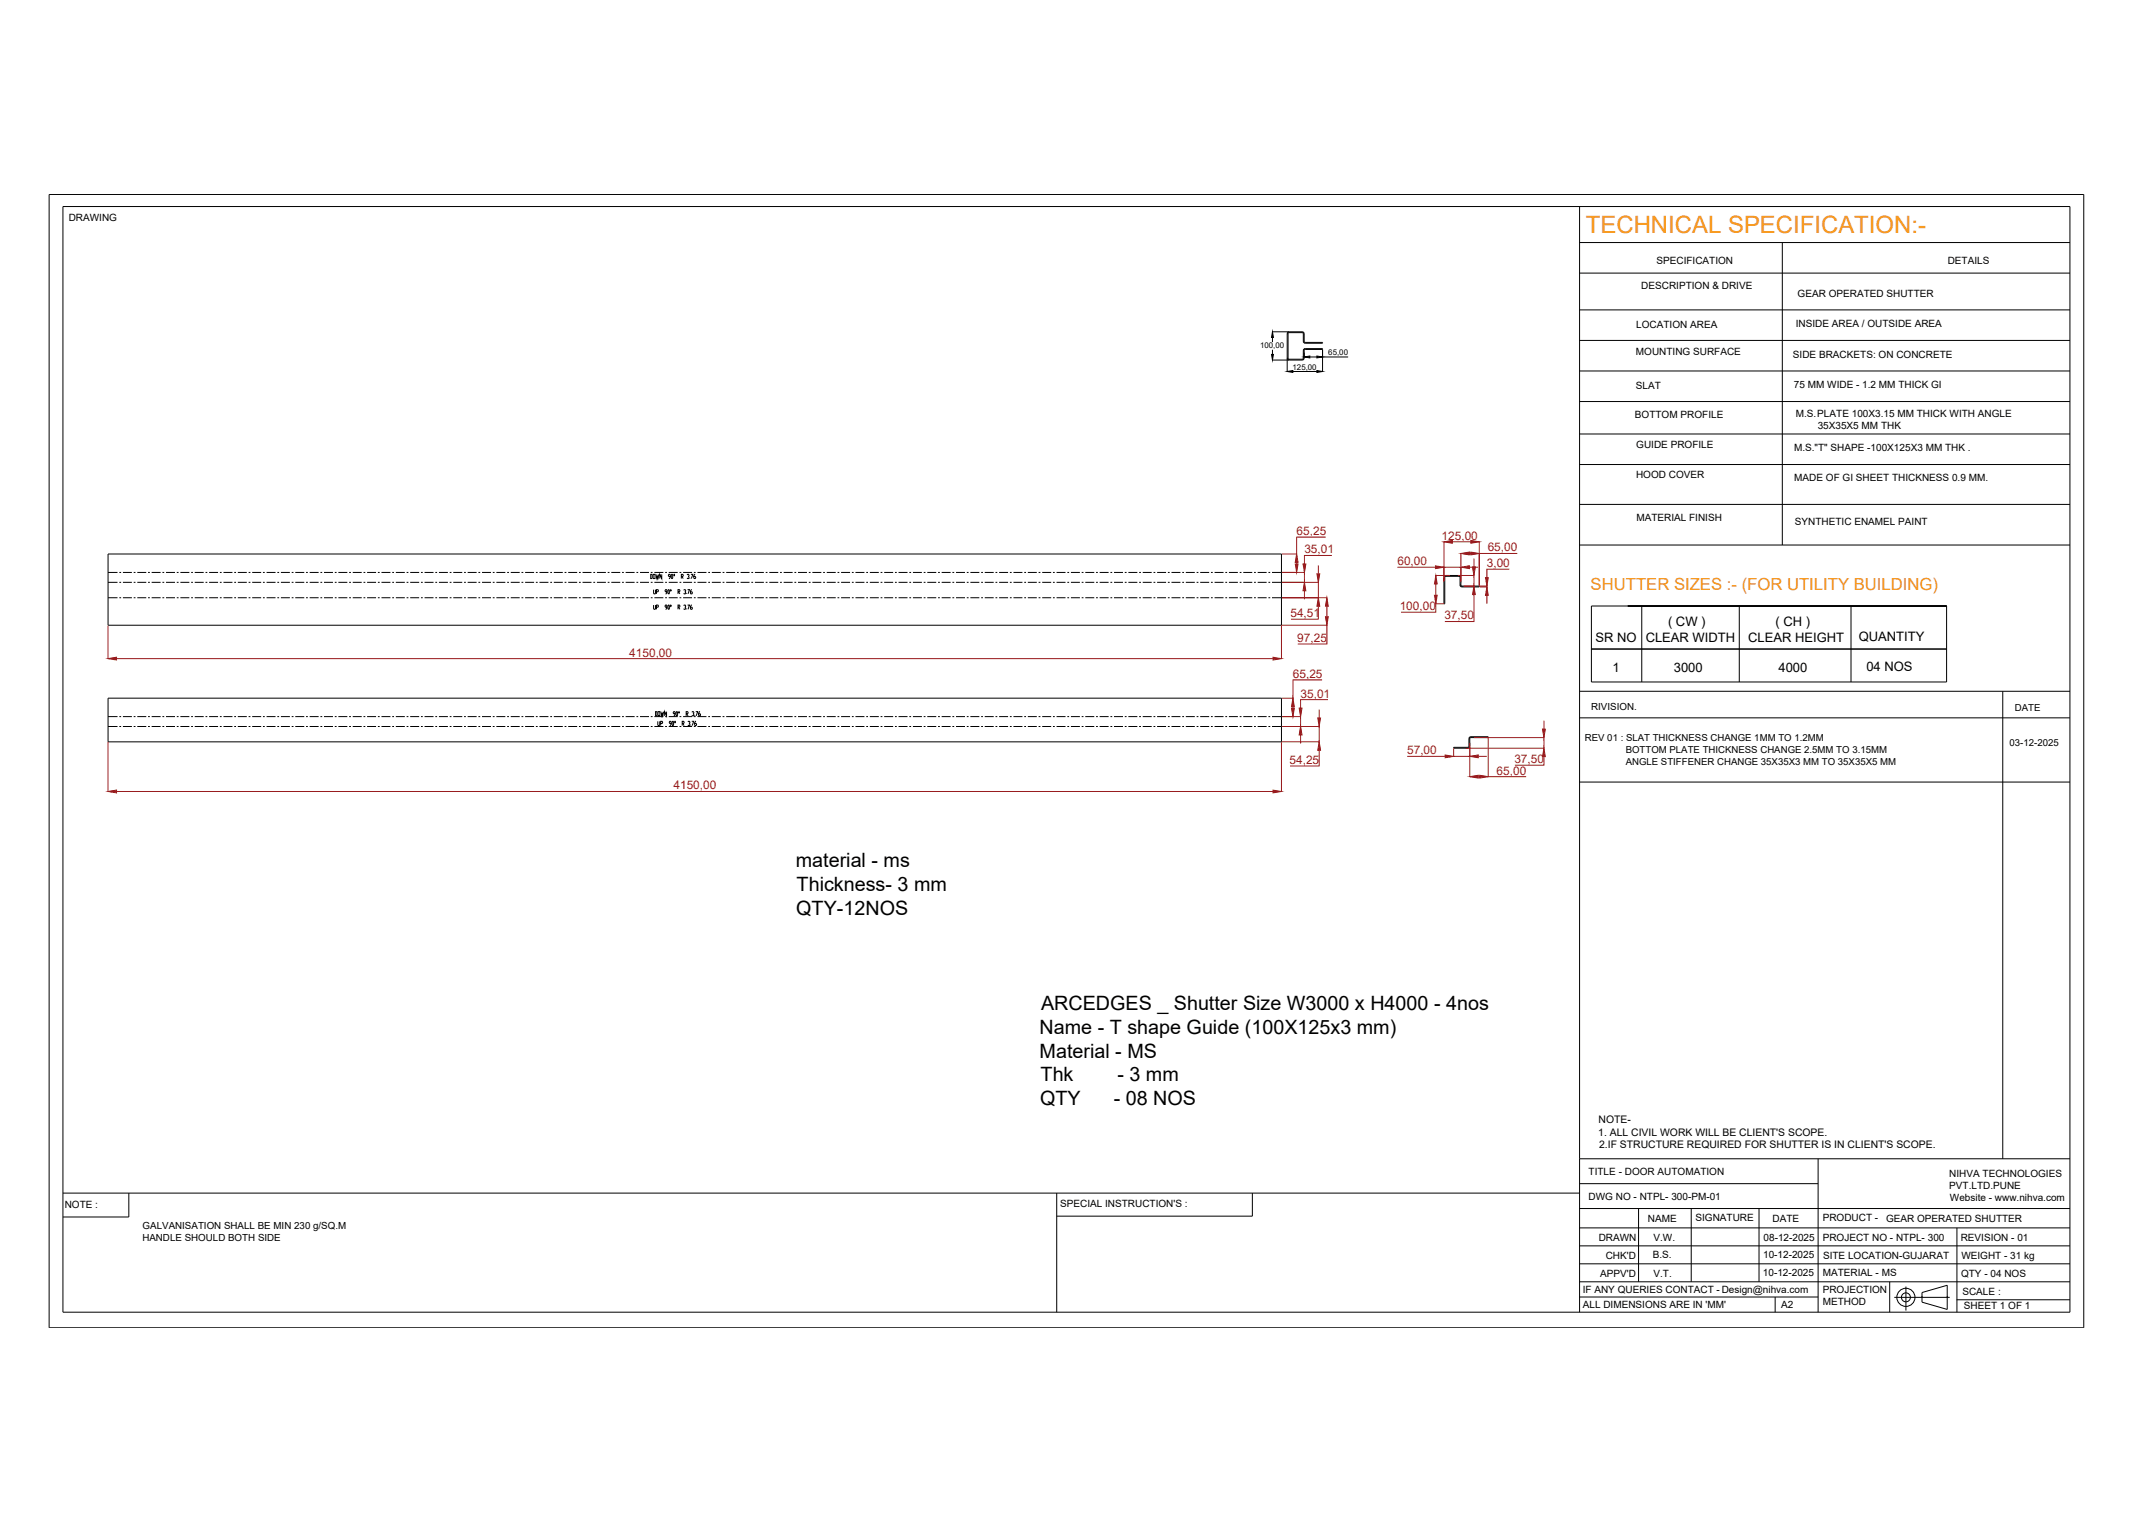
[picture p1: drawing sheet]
<svg xmlns="http://www.w3.org/2000/svg" width="841mm" height="594mm" viewBox="0 0 841 594" stroke-linecap="round" stroke-linejoin="round" font-family="sans-serif">
<!-- layer: 0 -->
<g fill="none" stroke="#000" stroke-width=".39">
<path d="M19.2 75.9h794v442.4h-794zM24.6 80.6h783.2v431.6h-783.2zM616.5 80.6v431.6M616.5 94.7h191.3M695.6 94.7v118M616.5 106.6h191.3M496.5 129.5h6.5M496.6 131.7v1.8M496.6 136.5v1.8M502.3 139.8h.4M502.3 130.3h.4M502.3 130.3v9.5"/>
<path d="M502.3 139.9v5.2M502.3 139.8l.3 .5 .5 .2M502.7 139.8l.4 .4M502.7 130.3v9.5M503.1 129.5l-.5 .2-.3 .5M503.1 129.8l-.4 .4M503.1 129.5v.3M503.1 129.5h5.1M503.1 129.8h5.1M508.2 129.8l.4 .4M508.2 129.5l.5 .2 .3 .5M508.2 129.5v.3"/>
<path d="M508.6 133.2l.3 .5 .5 .3M508.6 139.8l-.4 .4M508.6 136.8h.4M508.6 139.8h.4M508.6 130.3v2.9M508.6 136.8v3M508.6 130.3h.4M508.6 133.2h.4M509 133.2l.4 .4M509 139.8l-.3 .5-.5 .2M509 130.3v2.9M509 136.8v3"/>
<path d="M509.4 136.1l-.5 .2-.3 .5M509.4 136.4l-.4 .4M509.4 133.6v.4M509.4 136.1v.3M509.4 133.6h6.7v.4h-6.7M509.4 136.1h6.7v.3h-6.7M511.2 139.3h2.7M516.1 136.5v8.6M516.1 139.3h10M616.5 121h191.3M616.5 132.9h191.3M496.5 140.5h6.5"/>
<path d="M503.1 140.2v.3M503.1 140.2h5.1M503.1 140.5h5.1M504.6 145h9.3M508.2 140.2v.3M616.5 144.8h191.3M616.5 156.7h191.3M616.5 169.4h191.3M616.5 181.3h191.3M616.5 196.9h191.3M42.2 216.2h457.9v27.8h-457.9zM616.5 212.7h191.3"/>
<path d="M42.2 233.3h3.7M42.2 227.3h3.7M42.2 223.4h3.7M46.6 233.3h.7M46.6 227.3h.7M46.6 223.4h.7M48 233.3h3.5M48 227.3h3.5M48 223.4h3.5M52.2 233.3h.7M52.2 227.3h.7M52.2 223.4h.7"/>
<path d="M53.6 233.3h3.5M53.6 227.3h3.5M53.6 223.4h3.5M57.8 233.3h.7M57.8 227.3h.7M57.8 223.4h.7M59.2 233.3h3.5M59.2 227.3h3.5M59.2 223.4h3.5M63.4 233.3h.7M63.4 227.3h.7M63.4 223.4h.7"/>
<path d="M64.8 233.3h3.5M64.8 227.3h3.5M64.8 223.4h3.5M69 233.3h.7M69 227.3h.7M69 223.4h.7M70.4 233.3h3.5M70.4 227.3h3.5M70.4 223.4h3.5M74.6 233.3h.7M74.6 227.3h.7M74.6 223.4h.7"/>
<path d="M76 233.3h3.5M76 227.3h3.5M76 223.4h3.5M80.2 233.3h.7M80.2 227.3h.7M80.2 223.4h.7M81.6 233.3h3.5M81.6 227.3h3.5M81.6 223.4h3.5M85.8 233.3h.7M85.8 227.3h.7M85.8 223.4h.7"/>
<path d="M87.2 233.3h3.5M87.2 227.3h3.5M87.2 223.4h3.5M91.4 233.3h.7M91.4 227.3h.7M91.4 223.4h.7M92.8 233.3h3.5M92.8 227.3h3.5M92.8 223.4h3.5M97 233.3h.7M97 227.3h.7M97 223.4h.7"/>
<path d="M98.4 233.3h3.5M98.4 227.3h3.5M98.4 223.4h3.5M102.6 233.3h.7M102.6 227.3h.7M102.6 223.4h.7M104 233.3h3.5M104 227.3h3.5M104 223.4h3.5M108.2 233.3h.7M108.2 227.3h.7M108.2 223.4h.7"/>
<path d="M109.6 233.3h3.5M109.6 227.3h3.5M109.6 223.4h3.5M113.8 233.3h.7M113.8 227.3h.7M113.8 223.4h.7M115.2 233.3h3.5M115.2 227.3h3.5M115.2 223.4h3.5M119.4 233.3h.7M119.4 227.3h.7M119.4 223.4h.7"/>
<path d="M120.8 233.3h3.6M120.8 227.3h3.6M120.8 223.4h3.6M125 233.3h.7M125 227.3h.7M125 223.4h.7M126.4 233.3h3.5M126.4 227.3h3.5M126.4 223.4h3.5M130.7 233.3h.7M130.7 227.3h.7M130.7 223.4h.7"/>
<path d="M132.1 233.3h3.5M132.1 227.3h3.5M132.1 223.4h3.5M136.3 233.3h.7M136.3 227.3h.7M136.3 223.4h.7M137.7 233.3h3.5M137.7 227.3h3.5M137.7 223.4h3.5M141.9 233.3h.7M141.9 227.3h.7M141.9 223.4h.7"/>
<path d="M143.3 233.3h3.5M143.3 227.3h3.5M143.3 223.4h3.5M147.5 233.3h.7M147.5 227.3h.7M147.5 223.4h.7M148.9 233.3h3.5M148.9 227.3h3.5M148.9 223.4h3.5M153.1 233.3h.7M153.1 227.3h.7M153.1 223.4h.7"/>
<path d="M154.5 233.3h3.5M154.5 227.3h3.5M154.5 223.4h3.5M158.7 233.3h.7M158.7 227.3h.7M158.7 223.4h.7M160.1 233.3h3.5M160.1 227.3h3.5M160.1 223.4h3.5M164.3 233.3h.7M164.3 227.3h.7M164.3 223.4h.7"/>
<path d="M165.7 233.3h3.5M165.7 227.3h3.5M165.7 223.4h3.5M169.9 233.3h.7M169.9 227.3h.7M169.9 223.4h.7M171.3 233.3h3.5M171.3 227.3h3.5M171.3 223.4h3.5M175.5 233.3h.7M175.5 227.3h.7M175.5 223.4h.7"/>
<path d="M176.9 233.3h3.5M176.9 227.3h3.5M176.9 223.4h3.5M181.1 233.3h.7M181.1 227.3h.7M181.1 223.4h.7M182.5 233.3h3.5M182.5 227.3h3.5M182.5 223.4h3.5M186.7 233.3h.7M186.7 227.3h.7M186.7 223.4h.7"/>
<path d="M188.1 233.3h3.5M188.1 227.3h3.5M188.1 223.4h3.5M192.3 233.3h.7M192.3 227.3h.7M192.3 223.4h.7M193.7 233.3h3.5M193.7 227.3h3.5M193.7 223.4h3.5M197.9 233.3h.7M197.9 227.3h.7M197.9 223.4h.7"/>
<path d="M199.3 233.3h3.5M199.3 227.3h3.5M199.3 223.4h3.5M203.5 233.3h.7M203.5 227.3h.7M203.5 223.4h.7M204.9 233.3h3.5M204.9 227.3h3.5M204.9 223.4h3.5M209.1 233.3h.7M209.1 227.3h.7M209.1 223.4h.7"/>
<path d="M210.5 233.3h3.5M210.5 227.3h3.5M210.5 223.4h3.5M214.7 233.3h.7M214.7 227.3h.7M214.7 223.4h.7M216.1 233.3h3.5M216.1 227.3h3.5M216.1 223.4h3.5M220.3 233.3h.7M220.3 227.3h.7M220.3 223.4h.7"/>
<path d="M221.7 233.3h3.6M221.7 227.3h3.6M221.7 223.4h3.6M226 233.3h.6M226 227.3h.6M226 223.4h.6M227.3 233.3h3.6M227.3 227.3h3.6M227.3 223.4h3.6M231.6 233.3h.7M231.6 227.3h.7M231.6 223.4h.7"/>
<path d="M233 233.3h3.5M233 227.3h3.5M233 223.4h3.5M237.2 233.3h.7M237.2 227.3h.7M237.2 223.4h.7M238.6 233.3h3.5M238.6 227.3h3.5M238.6 223.4h3.5M242.8 233.3h.7M242.8 227.3h.7M242.8 223.4h.7"/>
<path d="M244.2 233.3h3.5M244.2 227.3h3.5M244.2 223.4h3.5M248.4 233.3h.7M248.4 227.3h.7M248.4 223.4h.7M249.8 233.3h3.5M249.8 227.3h3.5M249.8 223.4h3.5M253.8 224.2l.7 .3v1.1l-.7 .2M254 224.2v1.6M254 233.3h.7"/>
<path d="M254 227.3h.7M254 223.4h.7M254.9 224.2h.7v1.6h-.7zM255.1 236.2l.2 1.6 .5-.2v-1.4M255.1 230.2l.2 1.6 .5-.3v-1.3M255.4 233.3h3.5M255.4 227.3h3.5M255.4 223.4h3.5M256 224.2l.4 1.6 .2-.8 .2 .8 .3-1.6M256.2 237l.7-.3-.1-.5h-.6v1.6M256.2 231l.7-.3-.1-.5h-.6v1.6M258.3 224.2v1.6l-.8-1.6v1.6"/>
<path d="M259.6 233.3h.7M259.6 227.3h.7M259.6 223.4h.7M260.3 237h-.6v-.8l.6 .2v.9l-.6 .5M260.3 231h-.6v-.8l.6 .2v.9l-.6 .5M260.9 236.2l.3 .2-.1 1.4-.4-.2zM260.9 230.2l.3 .2-.1 1.4-.4-.3zM261 233.3h3.5M261 227.3h3.5M261 223.4h3.5M261.6 225l-.7-.3 .1-.5 .6 .3v.8l-.6 .5M261.8 236.2v.5z"/>
<path d="M261.8 230.2v.5zM262.2 224.2l.3 .3-.2 1.3-.3-.2zM263.1 224.2v.5zM264.6 237h.6v-.8h-.6v1.6M264.6 231h.6v-.8h-.6v1.6M264.8 237l.5 .8M264.8 231l.5 .8M265.2 233.3h.7M265.2 227.3h.7M265.2 223.4h.7M265.9 225l.7-.3-.1-.5h-.6v1.6M266.1 225l.5 .8"/>
<path d="M266.6 233.3h3.5M266.6 227.3h3.5M266.6 223.4h3.5M266.8 236.4l.2-.2 .6 .2-.4 .6M266.8 230.4l.6-.2 .2 .5-.4 .3M267.4 237v.8l-.6-.2M267.4 231v.8l-.6-.3M268 231.5v.3M268 237.6v.2M268.1 224.5l.2-.3 .6 .3-.4 .5M268.3 236.2h.8l-.6 1.6M268.3 230.2h.8l-.6 1.6"/>
<path d="M268.7 225v.8l-.6-.2M269.3 225.6v.2M269.6 224.2h.8l-.6 1.6M270 236.2l-.6 .5v.9l.6 .2 .2-.5-.8-.3M270 230.2l-.6 .5v.8l.6 .3 .2-.5-.8-.3M270.8 233.3h.7M270.8 227.3h.7M270.8 223.4h.7M271.3 224.2l-.6 .5v.9l.6 .2 .2-.5-.8-.3M272.2 233.3h3.5M272.2 227.3h3.5M272.2 223.4h3.5"/>
<path d="M276.4 233.3h.7M276.4 227.3h.7M276.4 223.4h.7M277.8 233.3h3.5M277.8 227.3h3.5M277.8 223.4h3.5M282 233.3h.7M282 227.3h.7M282 223.4h.7M283.4 233.3h3.5M283.4 227.3h3.5M283.4 223.4h3.5"/>
<path d="M287.6 233.3h.7M287.6 227.3h.7M287.6 223.4h.7M289 233.3h3.5M289 227.3h3.5M289 223.4h3.5M293.2 233.3h.7M293.2 227.3h.7M293.2 223.4h.7M294.6 233.3h3.5M294.6 227.3h3.5M294.6 223.4h3.5"/>
<path d="M298.8 233.3h.7M298.8 227.3h.7M298.8 223.4h.7M300.2 233.3h3.5M300.2 227.3h3.5M300.2 223.4h3.5M304.4 233.3h.7M304.4 227.3h.7M304.4 223.4h.7M305.8 233.3h3.5M305.8 227.3h3.5M305.8 223.4h3.5"/>
<path d="M310 233.3h.7M310 227.3h.7M310 223.4h.7M311.4 233.3h3.5M311.4 227.3h3.5M311.4 223.4h3.5M315.6 233.3h.7M315.6 227.3h.7M315.6 223.4h.7M317 233.3h3.5M317 227.3h3.5M317 223.4h3.5"/>
<path d="M321.2 233.3h.7M321.2 227.3h.7M321.2 223.4h.7M322.7 233.3h3.5M322.7 227.3h3.5M322.7 223.4h3.5M326.9 233.3h.7M326.9 227.3h.7M326.9 223.4h.7M328.2 233.3h3.6M328.2 227.3h3.6M328.2 223.4h3.6"/>
<path d="M332.5 233.3h.7M332.5 227.3h.7M332.5 223.4h.7M333.9 233.3h3.5M333.9 227.3h3.5M333.9 223.4h3.5M338.1 233.3h.7M338.1 227.3h.7M338.1 223.4h.7M339.5 233.3h3.5M339.5 227.3h3.5M339.5 223.4h3.5"/>
<path d="M343.7 233.3h.7M343.7 227.3h.7M343.7 223.4h.7M345.1 233.3h3.5M345.1 227.3h3.5M345.1 223.4h3.5M349.3 233.3h.7M349.3 227.3h.7M349.3 223.4h.7M350.7 233.3h3.5M350.7 227.3h3.5M350.7 223.4h3.5"/>
<path d="M354.9 233.3h.7M354.9 227.3h.7M354.9 223.4h.7M356.3 233.3h3.5M356.3 227.3h3.5M356.3 223.4h3.5M360.5 233.3h.7M360.5 227.3h.7M360.5 223.4h.7M361.9 233.3h3.5M361.9 227.3h3.5M361.9 223.4h3.5"/>
<path d="M366.1 233.3h.7M366.1 227.3h.7M366.1 223.4h.7M367.5 233.3h3.5M367.5 227.3h3.5M367.5 223.4h3.5M371.7 233.3h.7M371.7 227.3h.7M371.7 223.4h.7M373.1 233.3h3.5M373.1 227.3h3.5M373.1 223.4h3.5"/>
<path d="M377.3 233.3h.7M377.3 227.3h.7M377.3 223.4h.7M378.7 233.3h3.5M378.7 227.3h3.5M378.7 223.4h3.5M382.9 233.3h.7M382.9 227.3h.7M382.9 223.4h.7M384.3 233.3h3.5M384.3 227.3h3.5M384.3 223.4h3.5"/>
<path d="M388.5 233.3h.7M388.5 227.3h.7M388.5 223.4h.7M389.9 233.3h3.5M389.9 227.3h3.5M389.9 223.4h3.5M394.1 233.3h.7M394.1 227.3h.7M394.1 223.4h.7M395.5 233.3h3.5M395.5 227.3h3.5M395.5 223.4h3.5"/>
<path d="M399.7 233.3h.7M399.7 227.3h.7M399.7 223.4h.7M401.1 233.3h3.5M401.1 227.3h3.5M401.1 223.4h3.5M405.3 233.3h.7M405.3 227.3h.7M405.3 223.4h.7M406.7 233.3h3.5M406.7 227.3h3.5M406.7 223.4h3.5"/>
<path d="M410.9 233.3h.7M410.9 227.3h.7M410.9 223.4h.7M412.3 233.3h3.5M412.3 227.3h3.5M412.3 223.4h3.5M416.5 233.3h.7M416.5 227.3h.7M416.5 223.4h.7M417.9 233.3h3.5M417.9 227.3h3.5M417.9 223.4h3.5"/>
<path d="M422.1 233.3h.7M422.1 227.3h.7M422.1 223.4h.7M423.6 233.3h3.5M423.6 227.3h3.5M423.6 223.4h3.5M427.8 233.3h.7M427.8 227.3h.7M427.8 223.4h.7M429.2 233.3h3.5M429.2 227.3h3.5M429.2 223.4h3.5"/>
<path d="M433.4 233.3h.7M433.4 227.3h.7M433.4 223.4h.7M434.8 233.3h3.5M434.8 227.3h3.5M434.8 223.4h3.5M439 233.3h.7M439 227.3h.7M439 223.4h.7M440.4 233.3h3.5M440.4 227.3h3.5M440.4 223.4h3.5"/>
<path d="M444.6 233.3h.7M444.6 227.3h.7M444.6 223.4h.7M446 233.3h3.5M446 227.3h3.5M446 223.4h3.5M450.2 233.3h.7M450.2 227.3h.7M450.2 223.4h.7M451.6 233.3h3.5M451.6 227.3h3.5M451.6 223.4h3.5"/>
<path d="M455.8 233.3h.7M455.8 227.3h.7M455.8 223.4h.7M457.2 233.3h3.5M457.2 227.3h3.5M457.2 223.4h3.5M461.4 233.3h.7M461.4 227.3h.7M461.4 223.4h.7M462.8 233.3h3.5M462.8 227.3h3.5M462.8 223.4h3.5"/>
<path d="M467 233.3h.7M467 227.3h.7M467 223.4h.7M468.4 233.3h3.5M468.4 227.3h3.5M468.4 223.4h3.5M472.6 233.3h.7M472.6 227.3h.7M472.6 223.4h.7M474 233.3h3.5M474 227.3h3.5M474 223.4h3.5"/>
<path d="M478.2 233.3h.7M478.2 227.3h.7M478.2 223.4h.7M479.6 233.3h3.5M479.6 227.3h3.5M479.6 223.4h3.5M483.8 233.3h.7M483.8 227.3h.7M483.8 223.4h.7M485.2 233.3h3.5M485.2 227.3h3.5M485.2 223.4h3.5"/>
<path d="M489.4 233.3h.7M489.4 227.3h.7M489.4 223.4h.7M490.8 233.3h3.5M490.8 227.3h3.5M490.8 223.4h3.5M495 233.3h.7M495 227.3h.7M495 223.4h.7M496.4 233.3h3.7M496.4 227.3h3.7M496.4 223.4h3.7"/>
<path d="M563.5 225.4h.3M563.5 225.4v10.3h.3v-10.3M564.3 225l-.5 .4M564.3 224.6l-.6 .2-.2 .6M564.3 224.6v.4M564.3 225h5.1M564.3 224.6h5.1M569.4 224.6l.5 .2 .2 .6M569.4 225l.4 .4M569.4 224.6v.4M569.8 228.3l.2 .6 .5 .2M569.8 225.4h.3"/>
<path d="M569.8 225.4v2.9M570.1 228.3l.4 .5M570.1 225.4v2.9h-.3M570.5 228.8v.3M570.5 228.8h6.8v.3h-6.8M621.1 236.5h138.6v29.7h-138.6zM640.7 236.5v29.7M678.8 236.5v29.7M722.4 236.5v29.7M621.1 253.3h138.6M42.2 272.5h457.9v17.1h-457.9zM42.2 279.7h3.7"/>
<path d="M46.6 279.7h.7M48 279.7h3.5M52.2 279.7h.7M53.6 279.7h3.5M57.8 279.7h.7M59.2 279.7h3.5M63.4 279.7h.7M64.8 279.7h3.5M69 279.7h.7M70.4 279.7h3.5M74.6 279.7h.7M76 279.7h3.5"/>
<path d="M80.2 279.7h.7M81.6 279.7h3.5M85.8 279.7h.7M87.2 279.7h3.5M91.4 279.7h.7M92.8 279.7h3.5M97 279.7h.7M98.4 279.7h3.5M102.6 279.7h.7M104 279.7h3.5M108.2 279.7h.7M109.6 279.7h3.5"/>
<path d="M113.8 279.7h.7M115.2 279.7h3.5M119.4 279.7h.7M120.8 279.7h3.6M125 279.7h.7M126.4 279.7h3.5M130.7 279.7h.7M132.1 279.7h3.5M136.3 279.7h.7M137.7 279.7h3.5M141.9 279.7h.7M143.3 279.7h3.5"/>
<path d="M147.5 279.7h.7M148.9 279.7h3.5M153.1 279.7h.7M154.5 279.7h3.5M158.7 279.7h.7M160.1 279.7h3.5M164.3 279.7h.7M165.7 279.7h3.5M169.9 279.7h.7M171.3 279.7h3.5M175.5 279.7h.7M176.9 279.7h3.5"/>
<path d="M181.1 279.7h.7M182.5 279.7h3.5M186.7 279.7h.7M188.1 279.7h3.5M192.3 279.7h.7M193.7 279.7h3.5M197.9 279.7h.7M199.3 279.7h3.5M203.5 279.7h.7M204.9 279.7h3.5M209.1 279.7h.7M210.5 279.7h3.5"/>
<path d="M214.7 279.7h.7M216.1 279.7h3.5M220.3 279.7h.7M221.7 279.7h3.6M226 279.7h.6M227.3 279.7h3.6M231.6 279.7h.7M233 279.7h3.5M237.2 279.7h.7M238.6 279.7h3.5M242.8 279.7h.7M244.2 279.7h3.5"/>
<path d="M248.4 279.7h.7M249.8 279.7h3.5M254 279.7h.7M255.4 279.7h3.5M255.7 277.8l.7 .2v1.1l-.7 .3M255.8 277.8v1.6M256.8 277.8h.7v1.6h-.7zM257.9 277.8l.4 1.6 .2-.8 .1 .8 .4-1.6M259.6 279.7h.7M260.1 277.8v1.6l-.7-1.6v1.6M261 279.7h3.5M263.5 278.6l-.8-.3 .2-.5 .6 .2v.9l-.6 .5"/>
<path d="M264.1 277.8l.3 .2-.2 1.4-.3-.3zM265 277.8v.5zM265.2 279.7h.7M266.6 279.7h3.5M267.8 278.6l.7-.3-.2-.5h-.5v1.6M268 278.6l.5 .8M270 278l.6-.2 .2 .5-.4 .3M270.6 278.6v.8l-.6-.3M270.8 279.7h.7M271.2 279.1v.3M271.5 277.8h.8l-.6 1.6M272.2 279.7h3.5"/>
<path d="M273.2 277.8l-.6 .5v.8l.6 .3v-.8h-.6M276.4 279.7h.7M277.8 279.7h3.5M282 279.7h.7M283.4 279.7h3.5M287.6 279.7h.7M289 279.7h3.5M293.2 279.7h.7M294.6 279.7h3.5M298.8 279.7h.7M300.2 279.7h3.5M304.4 279.7h.7"/>
<path d="M305.8 279.7h3.5M310 279.7h.7M311.4 279.7h3.5M315.6 279.7h.7M317 279.7h3.5M321.2 279.7h.7M322.7 279.7h3.5M326.9 279.7h.7M328.2 279.7h3.6M332.5 279.7h.7M333.9 279.7h3.5M338.1 279.7h.7"/>
<path d="M339.5 279.7h3.5M343.7 279.7h.7M345.1 279.7h3.5M349.3 279.7h.7M350.7 279.7h3.5M354.9 279.7h.7M356.3 279.7h3.5M360.5 279.7h.7M361.9 279.7h3.5M366.1 279.7h.7M367.5 279.7h3.5M371.7 279.7h.7"/>
<path d="M373.1 279.7h3.5M377.3 279.7h.7M378.7 279.7h3.5M382.9 279.7h.7M384.3 279.7h3.5M388.5 279.7h.7M389.9 279.7h3.5M394.1 279.7h.7M395.5 279.7h3.5M399.7 279.7h.7M401.1 279.7h3.5M405.3 279.7h.7"/>
<path d="M406.7 279.7h3.5M410.9 279.7h.7M412.3 279.7h3.5M416.5 279.7h.7M417.9 279.7h3.5M422.1 279.7h.7M423.6 279.7h3.5M427.8 279.7h.7M429.2 279.7h3.5M433.4 279.7h.7M434.8 279.7h3.5M439 279.7h.7"/>
<path d="M440.4 279.7h3.5M444.6 279.7h.7M446 279.7h3.5M450.2 279.7h.7M451.6 279.7h3.5M455.8 279.7h.7M457.2 279.7h3.5M461.4 279.7h.7M462.8 279.7h3.5M467 279.7h.7M468.4 279.7h3.5M472.6 279.7h.7"/>
<path d="M474 279.7h3.5M478.2 279.7h.7M479.6 279.7h3.5M483.8 279.7h.7M485.2 279.7h3.5M489.4 279.7h.7M490.8 279.7h3.5M495 279.7h.7M496.4 279.7h3.7M616.5 269.8h191.3M781.6 269.8v182.5M42.2 283.6h3.7"/>
<path d="M46.6 283.6h.7M48 283.6h3.5M52.2 283.6h.7M53.6 283.6h3.5M57.8 283.6h.7M59.2 283.6h3.5M63.4 283.6h.7M64.8 283.6h3.5M69 283.6h.7M70.4 283.6h3.5M74.6 283.6h.7M76 283.6h3.5"/>
<path d="M80.2 283.6h.7M81.6 283.6h3.5M85.8 283.6h.7M87.2 283.6h3.5M91.4 283.6h.7M92.8 283.6h3.5M97 283.6h.7M98.4 283.6h3.5M102.6 283.6h.7M104 283.6h3.5M108.2 283.6h.7M109.6 283.6h3.5"/>
<path d="M113.8 283.6h.7M115.2 283.6h3.5M119.4 283.6h.7M120.8 283.6h3.6M125 283.6h.7M126.4 283.6h3.5M130.7 283.6h.7M132.1 283.6h3.5M136.3 283.6h.7M137.7 283.6h3.5M141.9 283.6h.7M143.3 283.6h3.5"/>
<path d="M147.5 283.6h.7M148.9 283.6h3.5M153.1 283.6h.7M154.5 283.6h3.5M158.7 283.6h.7M160.1 283.6h3.5M164.3 283.6h.7M165.7 283.6h3.5M169.9 283.6h.7M171.3 283.6h3.5M175.5 283.6h.7M176.9 283.6h3.5"/>
<path d="M181.1 283.6h.7M182.5 283.6h3.5M186.7 283.6h.7M188.1 283.6h3.5M192.3 283.6h.7M193.7 283.6h3.5M197.9 283.6h.7M199.3 283.6h3.5M203.5 283.6h.7M204.9 283.6h3.5M209.1 283.6h.7M210.5 283.6h3.5"/>
<path d="M214.7 283.6h.7M216.1 283.6h3.5M220.3 283.6h.7M221.7 283.6h3.6M226 283.6h.6M227.3 283.6h3.6M231.6 283.6h.7M233 283.6h3.5M237.2 283.6h.7M238.6 283.6h3.5M242.8 283.6h.7M244.2 283.6h3.5"/>
<path d="M248.4 283.6h.7M249.8 283.6h3.5M254 283.6h.7M255.4 283.6h3.5M256.7 281.6l.2 1.6 .6-.3v-1.3M257.8 282.4l.8-.3-.2-.5h-.6v1.6M259.6 283.6h.7M261 283.6h3.5M261.9 282.4h-.5v-.8l.5 .2v.9l-.5 .5M262.5 281.6l.4 .2-.2 1.4-.4-.3zM263.4 281.6v.5zM265.2 283.6h.7"/>
<path d="M266.2 282.4l.8-.3-.2-.5h-.6v1.6M266.4 282.4l.6 .8M266.6 283.6h3.5M268.5 281.8l.2-.2 .5 .2-.4 .6M269 282.4v.8l-.5-.3M269.6 282.9v.3M270 281.6h.7l-.5 1.6M270.8 283.6h.7M271.6 281.6l-.5 .5v.8l.5 .3v-.8h-.5M272.2 283.6h3.5M276.4 283.6h.7M277.8 283.6h3.5"/>
<path d="M282 283.6h.7M283.4 283.6h3.5M287.6 283.6h.7M289 283.6h3.5M293.2 283.6h.7M294.6 283.6h3.5M298.8 283.6h.7M300.2 283.6h3.5M304.4 283.6h.7M305.8 283.6h3.5M310 283.6h.7M311.4 283.6h3.5"/>
<path d="M315.6 283.6h.7M317 283.6h3.5M321.2 283.6h.7M322.7 283.6h3.5M326.9 283.6h.7M328.2 283.6h3.6M332.5 283.6h.7M333.9 283.6h3.5M338.1 283.6h.7M339.5 283.6h3.5M343.7 283.6h.7M345.1 283.6h3.5"/>
<path d="M349.3 283.6h.7M350.7 283.6h3.5M354.9 283.6h.7M356.3 283.6h3.5M360.5 283.6h.7M361.9 283.6h3.5M366.1 283.6h.7M367.5 283.6h3.5M371.7 283.6h.7M373.1 283.6h3.5M377.3 283.6h.7M378.7 283.6h3.5"/>
<path d="M382.9 283.6h.7M384.3 283.6h3.5M388.5 283.6h.7M389.9 283.6h3.5M394.1 283.6h.7M395.5 283.6h3.5M399.7 283.6h.7M401.1 283.6h3.5M405.3 283.6h.7M406.7 283.6h3.5M410.9 283.6h.7M412.3 283.6h3.5"/>
<path d="M416.5 283.6h.7M417.9 283.6h3.5M422.1 283.6h.7M423.6 283.6h3.5M427.8 283.6h.7M429.2 283.6h3.5M433.4 283.6h.7M434.8 283.6h3.5M439 283.6h.7M440.4 283.6h3.5M444.6 283.6h.7M446 283.6h3.5"/>
<path d="M450.2 283.6h.7M451.6 283.6h3.5M455.8 283.6h.7M457.2 283.6h3.5M461.4 283.6h.7M462.8 283.6h3.5M467 283.6h.7M468.4 283.6h3.5M472.6 283.6h.7M474 283.6h3.5M478.2 283.6h.7M479.6 283.6h3.5"/>
<path d="M483.8 283.6h.7M485.2 283.6h3.5M489.4 283.6h.7M490.8 283.6h3.5M495 283.6h.7M496.4 283.6h3.7M567.3 291.7h5.6v.3h-5.6zM573.3 288.3v3h.3v-3M573.3 288.3h.3M573.3 291.3l-.4 .4M573.6 291.3l-.2 .5-.5 .2M574 287.6l-.5 .2-.2 .5"/>
<path d="M574 287.9l-.4 .4M574 287.6v.3M574 287.6h6.8v.3h-6.8M616.5 280.2h191.3M616.5 305.3h191.3M616.5 452.3h191.3M709.5 452.3v59.9M24.6 465.7h591.9M50.3 465.7v9.3h-25.7M412.4 465.7v46.5M488.8 465.7v9h-76.4M616.5 471.7h191.3"/>
<path d="M616.5 479.3h191.3M616.5 462h93M639.5 471.7v28.6M660 471.7v28.6M686.5 471.7v28.6M763.7 479.3v32.9M616.5 493.3h191.3M616.5 486.3h191.3M616.5 506.3h93M616.5 500.3h191.3M692.8 506.3v5.9M737.5 500.3v11.9"/>
<path d="M750.1 506.4h.1M759.9 506.4h.1M763.6 507.3h44.2"/>
</g>
<g fill="none" stroke="#991b1e" stroke-width=".39">
<path d="M500.2 216.2h5.9M506 219.5v.6M517.4 209.6h-11.4v6.6M519.8 216.8h-10.7v3.3M563.5 211.4v15.9M566.8 211.5h7.2M570.1 215.9v11.5M573.4 216h.6M575.2 218v3.3M577.3 211.4v17.6M577.3 216h14.8M500.2 233.3h17.8"/>
<path d="M500.2 227.3h14.4M500.2 223.4h9M509.1 223.4v3.9M509.1 230.6v3.3M514.5 236.6v5.1h-10.7M514.5 220.7v3.3M514.5 227.3v6M517.8 236.6v4.1M545.4 221.4h14.8M560.2 224.6h5.7M560.2 235.7h3.5M560.4 235.7v3.3h-13.6"/>
<path d="M560.4 227.9v4.5M563.5 221.4h6.6M569 224.6h6.3M571.2 228.8h4.1M573.4 221.4h3.4M575.2 232.1v10.5h-11.3M575.2 224.6v4.2M577.4 228.8h3M577.6 229.1h2.8M580.3 228.8v.3M580.3 232.4v3.3M589 222.1h-8.7v3.3"/>
<path d="M42.2 244.2v13M45.5 257.1h451.3M500.1 244.2v13M500.2 244h17.8M517.8 244v7.4h-11.3M500.2 279.7h7.5M500.2 272.5h4.5M504.6 275.8v.6M507.6 279.7v3.9M514.8 277v3.3M516 265.4h-11.4v7.1M518.3 273.1h-10.7v3.3"/>
<path d="M42.2 289.7v19.4M500.1 289.7v19.4M500.2 289.6h14.7M500.2 283.6h14.7M507.6 286.9v3.3M514.8 292.9v6.1h-11.3M514.8 283.6v6M549.2 295.2h14.8M567.3 292.1v3.2M567.3 295.2h6.3M572.1 292h30.5M573.6 289.9v13.4"/>
<path d="M575.4 287.9h27.2M576.9 295.2h3.3M580.8 288v15.3M602.5 295.3v3.4h-11.3M602.5 281.3v3.3M602.5 287.9v4.1M45.5 308.9h451.3M576.9 303.2h.6M580.8 303.2h14.8"/>
</g>
<g fill="#991b1e" stroke="#991b1e" stroke-width=".39">
<path d="M570.1 216l3.3-.5v1.1z"/>
<path d="M574 215.5l3.3 .5-3.3 .6z"/>
<path d="M570.1 221.4l3.3-.6v1.1z"/>
<path d="M560.2 220.8l3.3 .6-3.3 .5z"/>
<path d="M560.4 224.6l.5 3.3h-1.1z"/>
<path d="M559.8 232.4h1.1l-.5 3.3z"/>
<path d="M573.6 303.2l3.3-.6v1.1z"/>
<path d="M577.5 302.6l3.3 .6-3.3 .5z"/>
<path d="M573.6 295.2l3.3-.5v1.1z"/>
<path d="M564 294.7l3.3 .5-3.3 .6z"/>
<path d="M517.8 233.3l.6 3.3h-1.1z"/>
<path d="M517.3 240.7h1.1l-.6 3.3z"/>
<path d="M514 224h1.1l-.6 3.3z"/>
<path d="M514.5 233.3l.6 3.3h-1.1z"/>
<path d="M509.1 227.3l.5 3.3h-1.1z"/>
<path d="M508.5 220.1h1.1l-.5 3.3z"/>
<path d="M505.5 220.1h1.1l-.6 3.3z"/>
<path d="M506 216.2l.6 3.3h-1.1z"/>
<path d="M514.3 280.3h1.1l-.6 3.3z"/>
<path d="M514.8 289.6l.6 3.3h-1.1z"/>
<path d="M507.6 283.6l.5 3.3h-1.1z"/>
<path d="M507 276.4h1.1l-.5 3.3z"/>
<path d="M504 276.4h1.1l-.5 3.3z"/>
<path d="M504.6 272.5l.5 3.3h-1.1z"/>
<path d="M580.3 229.1l.5 3.3h-1.1z"/>
<path d="M579.7 225.4h1.1l-.5 3.4z"/>
<path d="M574.7 221.3h1.1l-.6 3.3z"/>
<path d="M575.2 228.8l.6 3.3h-1.1z"/>
<path d="M602 284.6h1.1l-.6 3.3z"/>
<path d="M602.5 292l.6 3.3h-1.1z"/>
<path d="M42.2 257.1l3.3-.6v1.1z"/>
<path d="M496.8 256.5l3.3 .6-3.3 .5z"/>
<path d="M563.5 211.5l3.3-.5v1.1z"/>
<path d="M574 211l3.3 .5-3.3 .6z"/>
<path d="M496.8 308.4l3.3 .5-3.3 .6z"/>
<path d="M42.2 308.9l3.3-.5v1.1z"/>
</g>
<path d="M496.2 138.3h.8l-.4 2.2zM496.6 129.5l.4 2.2h-.8zM509 139.3l2.2-.3v.7zM513.9 139l2.2 .3-2.2 .4zM502.3 145l2.3-.4v.8zM513.9 144.6l2.2 .4-2.2 .4z" fill="#000" stroke="#000" stroke-width=".39"/>
<!-- layer: FORMAT -->
<g fill="none" stroke="#000" stroke-width=".39">
<path d="M739.3 506.4h21.6M743.8 502.2v9.3M750.1 504.5l9.8-2.8v9.4l-9.8-2.8z"/>
<circle cx="743.8" cy="506.4" r="3.5"/>
<circle cx="743.8" cy="506.4" r="1.75"/>
</g>
<text font-size="9.3" fill="#f8991e" x="618.9" y="91">TECHNICAL SPECIFICATION:-</text>
<g font-size="7.7">
<text x="310.6" y="338.5">material - ms</text>
<text x="310.9" y="347.7">Thickness- 3 mm</text>
<text x="310.8" y="357">QTY-12NOS</text>
<text x="406.3" y="394.3">ARCEDGES _ Shutter Size W3000 x H4000 - 4nos</text>
<text x="405.7" y="403.6">Name - T shape Guide (100X125x3 mm)</text>
<text x="405.7" y="412.9">Material - MS</text>
<text x="406.1" y="422.1">Thk</text>
<text x="436.1" y="422.1">- 3 mm</text>
<text x="406" y="431.4">QTY</text>
<text x="434.7" y="431.4">- 08 NOS</text>
</g>
<text font-size="6.5" fill="#f8991e" x="620.8" y="230.2">SHUTTER SIZES :- (FOR UTILITY BUILDING)</text>
<g font-size="5.1">
<text x="651" y="244.4">( CW )</text>
<text x="692.9" y="244.4">( CH )</text>
<text x="622.6" y="250.8">SR NO</text>
<text x="642.3" y="250.8">CLEAR WIDTH</text>
<text x="682.3" y="250.8">CLEAR HEIGHT</text>
<text x="725.4" y="250.4">QUANTITY</text>
<text x="629.3" y="262.2">1</text>
<text x="653.2" y="262.2">3000</text>
<text x="694.1" y="262.2">4000</text>
<text x="728.4" y="261.9">04 NOS</text>
</g>
<g font-size="4.6" fill="#991b1e">
<text x="506" y="208.8">65,25</text>
<text x="509" y="216">35,01</text>
<text x="562.6" y="210.7">125,00</text>
<text x="580.6" y="215.2">65,00</text>
<text x="545.4" y="220.6">60,00</text>
<text x="580.3" y="221.3">3,00</text>
<text x="546.3" y="238.1">100,00</text>
<text x="503.6" y="240.9">54,51</text>
<text x="563.7" y="241.8">37,50</text>
<text x="506.3" y="250.6">97,25</text>
<text x="245.6" y="256.3">4150,00</text>
<text x="504.6" y="264.6">65,25</text>
<text x="507.6" y="272.3">35,01</text>
<text x="503.3" y="298.2">54,25</text>
<text x="549.2" y="294.4">57,00</text>
<text x="591" y="297.8">37,50</text>
<text x="584.1" y="302.3">65,00</text>
<text x="262.9" y="308.1">4150,00</text>
</g>
<g font-size="4.1">
<text x="623.7" y="443.3">1. ALL CIVIL WORK WILL BE CLIENT'S SCOPE.</text>
<text x="623.9" y="438.4">NOTE-</text>
<text x="624.1" y="448.2">2.IF STRUCTURE REQUIRED FOR SHUTTER IS IN CLIENT'S SCOPE.</text>
</g>
<g font-size="3.9">
<text x="26.8" y="86.3">DRAWING</text>
<text x="646.4" y="102.9">SPECIFICATION</text>
<text x="760.1" y="103.1">DETAILS</text>
<text x="640.5" y="112.9">DESCRIPTION &amp; DRIVE</text>
<text x="701.5" y="115.9">GEAR OPERATED SHUTTER</text>
<text x="638.6" y="128">LOCATION AREA</text>
<text x="700.8" y="127.6">INSIDE AREA / OUTSIDE AREA</text>
<text x="638.5" y="138.8">MOUNTING SURFACE</text>
<text x="699.7" y="139.7">SIDE BRACKETS: ON CONCRETE</text>
<text x="638.5" y="152">SLAT</text>
<text x="700.1" y="151.3">75 MM WIDE - 1.2 MM THICK GI</text>
<text x="638.1" y="163.3">BOTTOM PROFILE</text>
<text x="700.9" y="162.7">M.S.PLATE 100X3.15 MM THICK WITH ANGLE</text>
<text x="709.4" y="167.4">35X35X5 MM THK</text>
<text x="638.6" y="174.9">GUIDE PROFILE</text>
<text x="700.2" y="175.8">M.S.&quot;T&quot; SHAPE -100X125X3 MM THK .</text>
<text x="638.5" y="186.4">HOOD COVER</text>
<text x="700.2" y="187.9">MADE OF GI SHEET THICKNESS 0.9 MM.</text>
<text x="638.6" y="203.6">MATERIAL FINISH</text>
<text x="700.5" y="205">SYNTHETIC ENAMEL PAINT</text>
<text x="620" y="458.6">TITLE - DOOR AUTOMATION</text>
<text x="760.7" y="459.4">NIHVA TECHNOLOGIES</text>
<text x="760.7" y="464.1">PVT.LTD.PUNE</text>
<text x="25.3" y="471.7">NOTE :</text>
<text x="413.7" y="471.3">SPECIAL INSTRUCTION'S :</text>
<text x="620" y="468.4">DWG NO - NTPL- 300-PM-01</text>
<text x="761" y="468.7">Website - www.nihva.com</text>
<text x="643.1" y="476.8">NAME</text>
<text x="661.7" y="476.8">SIGNATURE</text>
<text x="691.8" y="476.8">DATE</text>
<text x="711.4" y="476.8">PRODUCT -</text>
<text x="736.1" y="476.8">GEAR OPERATED SHUTTER</text>
<text x="623.9" y="484.3">DRAWN</text>
<text x="645.3" y="484.3">V.W.</text>
<text x="688.3" y="484.3">08-12-2025</text>
<text x="711.4" y="484.4">PROJECT NO - NTPL- 300</text>
<text x="765.2" y="484.5">REVISION - 01</text>
<text x="626.6" y="491.5">CHK'D</text>
<text x="645" y="491.2">B.S.</text>
<text x="688.1" y="491.1">10-12-2025</text>
<text x="711.5" y="491.4">SITE LOCATION-GUJARAT</text>
<text x="765.4" y="491.4">WEIGHT - 31 kg</text>
<text x="624.5" y="498.3">APPV'D</text>
<text x="645.3" y="498.4">V.T.</text>
<text x="688" y="498">10-12-2025</text>
<text x="711.4" y="498">MATERIAL - MS</text>
<text x="765.3" y="498.5">QTY - 04 NOS</text>
<text x="617.7" y="504.6">IF ANY QUERIES CONTACT - Design@nihva.com</text>
<text x="711.4" y="504.7">PROJECTION</text>
<text x="711.4" y="509.4">METHOD</text>
<text x="765.9" y="505.3">SCALE :</text>
<text x="617.7" y="510.6">ALL DIMENSIONS ARE IN 'MM'</text>
<text x="695.1" y="510.4">A2</text>
<text x="766.4" y="511">SHEET 1 OF 1</text>
</g>
<g font-size="3.8">
<text x="621" y="277.1">RIVISION.</text>
<text x="786.3" y="277.6">DATE</text>
<text x="618.5" y="289.4">REV 01 : SLAT THICKNESS CHANGE 1MM TO 1.2MM</text>
<text x="634.5" y="293.9">BOTTOM PLATE THICKNESS CHANGE 2.5MM TO 3.15MM</text>
<text x="784.3" y="291.3">03-12-2025</text>
<text x="634.5" y="298.4">ANGLE STIFFENER CHANGE 35X35X3 MM TO 35X35X5 MM</text>
<text x="55.7" y="479.9">GALVANISATION SHALL BE MIN 230 g/SQ.M</text>
<text x="55.6" y="484.4">HANDLE SHOULD BOTH SIDE</text>
</g>
<g font-size="3.1">
<text x="491.8" y="135.9">100,00</text>
<text x="518.4" y="138.7">65,00</text>
<text x="504.4" y="144.4">125,00</text>
</g>
</svg>
